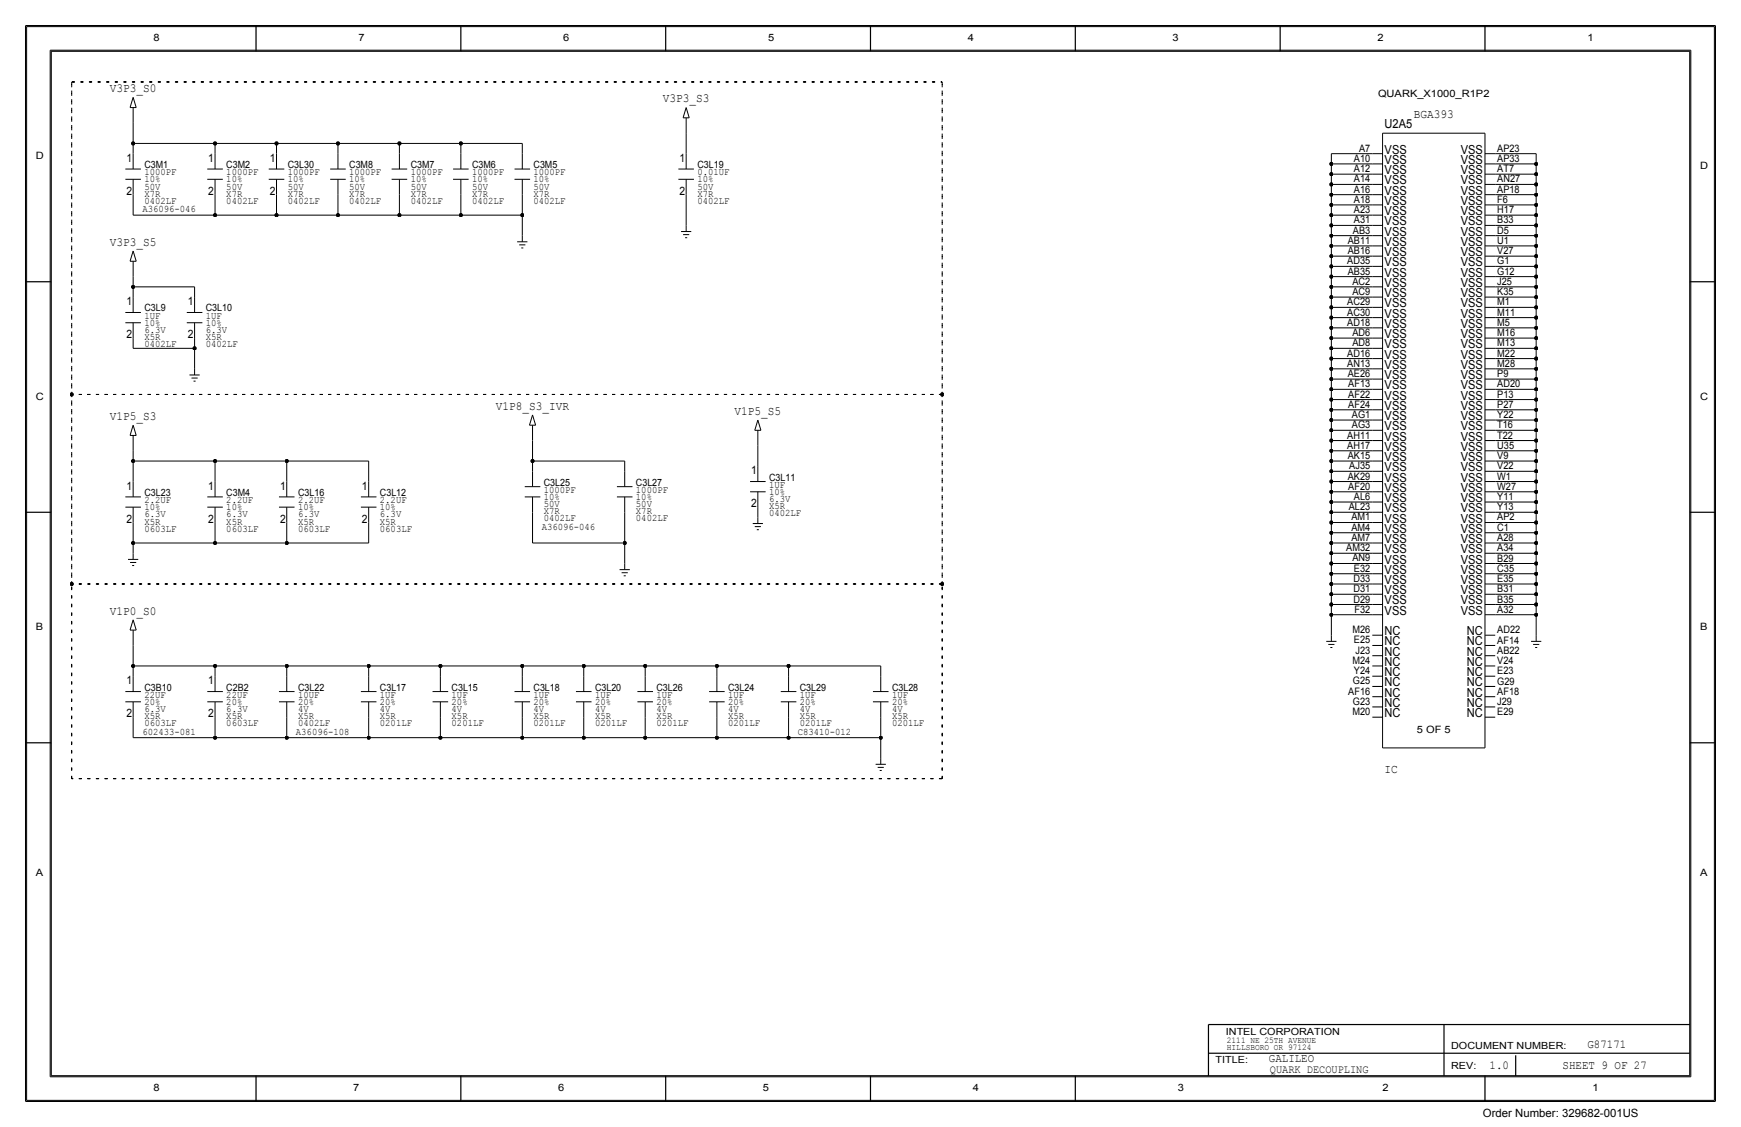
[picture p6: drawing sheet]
<svg xmlns="http://www.w3.org/2000/svg" width="432mm" height="279mm" viewBox="0 0 432 279" stroke-linecap="round" stroke-linejoin="round" font-family="sans-serif">
<g fill="none" stroke="#000" stroke-width=".25">
<path d="M6.6 6.6h418.6zM6.6 6.6v266.2zM12.4 12.4v254.6zM12.4 12.4h407zM419.4 12.4v254.6zM425.2 6.6v266.2zM32.3 26.7h1.5zM33 35.6h20.3zM33 24.1l-.7 2.6zM33 30.5v5.1zM33 35.6v2.5zM33 26.7v3.8z"/>
<path d="M33 24.1l.8 2.6zM33 38.1v3.8zM53.3 35.6h15.3zM53.3 35.6v2.5zM53.3 38.1v3.8zM68.6 35.6v2.5zM68.6 38.1v3.8zM68.6 35.6h15.2zM83.8 35.6h15.3zM83.8 35.6v2.5zM83.8 38.1v3.8zM99.1 35.6v2.5z"/>
<path d="M99.1 38.1v3.8zM99.1 35.6h15.2zM114.3 35.6v2.5zM114.3 38.1v3.8zM114.3 35.6h15.2zM129.5 35.6v2.5zM129.5 38.1v3.8zM169.4 29.2h1.5zM170.2 26.7l-.8 2.5zM170.2 33v5.1zM170.2 29.2v3.8zM170.2 26.7l.7 2.5z"/>
<path d="M170.2 38.1v3.8zM330.2 38.1v2.5zM330.2 38.1h10.2zM340.4 38.1h2.5zM342.9 33h25.4zM342.9 33v152.4zM368.3 38.1h2.5zM368.3 33v152.4zM370.8 38.1h10.2zM381 38.1v2.5zM31.1 41.9h3.9zM31.1 44.4h3.9z"/>
<path d="M33 53.3h20.3zM33 48.3v5zM33 44.4v3.9zM51.4 41.9h3.9zM51.4 44.4h3.9zM53.3 53.3h15.3zM53.3 48.3v5zM53.3 44.4v3.9zM66.6 41.9h3.9zM66.6 44.4h3.9zM68.6 48.3v5zM68.6 44.4v3.9z"/>
<path d="M68.6 53.3h15.2zM81.9 41.9h3.9zM81.9 44.4h3.9zM83.8 53.3h15.3zM83.8 48.3v5zM83.8 44.4v3.9zM97.1 41.9h3.9zM97.1 44.4h3.9zM99.1 48.3v5zM99.1 44.4v3.9zM99.1 53.3h15.2zM112.4 41.9h3.8z"/>
<path d="M112.4 44.4h3.8zM114.3 48.3v5zM114.3 44.4v3.9zM114.3 53.3h15.2zM127.6 41.9h3.9zM127.6 44.4h3.9zM128.3 59.9h2.5zM129.5 48.3v5zM129.5 53.3v5.1zM129.5 58.4v1.5zM129.5 44.4v3.9zM168.2 41.9h3.9z"/>
<path d="M168.2 44.4h3.9zM168.9 57.4h2.5zM169.4 58.2h1.5zM169.9 58.9h.5zM170.2 48.3v7.6zM170.2 44.4v3.9zM170.2 55.9v1.5zM330.2 58.4v2.6zM330.2 55.9v2.5zM330.2 58.4h10.2zM330.2 55.9h10.2zM330.2 53.3v2.6z"/>
<path d="M330.2 53.3h10.2zM330.2 50.8v2.5zM330.2 50.8h10.2zM330.2 48.3v2.5zM330.2 48.3h10.2zM330.2 45.7v2.6zM330.2 45.7h10.2zM330.2 43.2v2.5zM330.2 43.2h10.2zM330.2 40.6v2.6zM330.2 40.6h10.2zM340.4 58.4h2.5z"/>
<path d="M340.4 45.7h2.5zM340.4 48.3h2.5zM340.4 50.8h2.5zM340.4 53.3h2.5zM340.4 55.9h2.5zM340.4 40.6h2.5zM340.4 43.2h2.5zM368.3 58.4h2.5zM368.3 40.6h2.5zM368.3 43.2h2.5zM368.3 45.7h2.5zM368.3 48.3h2.5z"/>
<path d="M368.3 50.8h2.5zM368.3 53.3h2.5zM368.3 55.9h2.5zM370.8 58.4h10.2zM370.8 55.9h10.2zM370.8 53.3h10.2zM370.8 50.8h10.2zM370.8 48.3h10.2zM370.8 45.7h10.2zM370.8 43.2h10.2zM370.8 40.6h10.2zM381 58.4v2.6z"/>
<path d="M381 55.9v2.5zM381 53.3v2.6zM381 50.8v2.5zM381 48.3v2.5zM381 45.7v2.6zM381 43.2v2.5zM381 40.6v2.6zM31.1 77.5h3.9zM32.3 64.8h1.5zM33 71.1h15.3zM33 62.2l-.7 2.6zM33 68.6v2.5z"/>
<path d="M33 71.1v2.6zM33 64.8v3.8zM33 62.2l.8 2.6zM33 73.7v3.8zM46.3 77.5h3.9zM48.3 71.1v2.6zM48.3 73.7v3.8zM128.8 60.7h1.5zM129.3 61.5h.5zM330.2 78.7v2.6zM330.2 78.7h10.2zM330.2 76.2v2.5z"/>
<path d="M330.2 73.7v2.5zM330.2 73.7h10.2zM330.2 71.1v2.6zM330.2 68.6v2.5zM330.2 68.6h10.2zM330.2 66v2.6zM330.2 63.5v2.5zM330.2 63.5h10.2zM330.2 61v2.5zM330.2 76.2h10.2zM330.2 71.1h10.2zM330.2 66h10.2z"/>
<path d="M330.2 61h10.2zM340.4 61h2.5zM340.4 63.5h2.5zM340.4 66h2.5zM340.4 68.6h2.5zM340.4 71.1h2.5zM340.4 73.7h2.5zM340.4 76.2h2.5zM340.4 78.7h2.5zM368.3 61h2.5zM368.3 63.5h2.5zM368.3 66h2.5z"/>
<path d="M368.3 68.6h2.5zM368.3 71.1h2.5zM368.3 73.7h2.5zM368.3 76.2h2.5zM368.3 78.7h2.5zM370.8 78.7h10.2zM370.8 73.7h10.2zM370.8 68.6h10.2zM370.8 63.5h10.2zM370.8 76.2h10.2zM370.8 71.1h10.2zM370.8 66h10.2z"/>
<path d="M370.8 61h10.2zM381 78.7v2.6zM381 76.2v2.5zM381 73.7v2.5zM381 71.1v2.6zM381 68.6v2.5zM381 66v2.6zM381 63.5v2.5zM381 61v2.5zM31.1 80h3.9zM33 83.8v2.6zM33 86.4h15.3z"/>
<path d="M33 80v3.8zM46.3 80h3.9zM47 93h2.5zM47.5 93.7h1.5zM48 94.5h.5zM48.3 83.8v2.6zM48.3 86.4v5zM48.3 80v3.8zM48.3 91.4v1.6zM330.2 99.1v2.5zM330.2 99.1h10.2zM330.2 96.5v2.6z"/>
<path d="M330.2 94v2.5zM330.2 94h10.2zM330.2 91.4v2.6zM330.2 88.9v2.5zM330.2 88.9h10.2zM330.2 86.4v2.5zM330.2 83.8v2.6zM330.2 83.8h10.2zM330.2 81.3v2.5zM330.2 96.5h10.2zM330.2 91.4h10.2zM330.2 86.4h10.2z"/>
<path d="M330.2 81.3h10.2zM340.4 86.4h2.5zM340.4 88.9h2.5zM340.4 91.4h2.5zM340.4 94h2.5zM340.4 96.5h2.5zM340.4 99.1h2.5zM340.4 83.8h2.5zM340.4 81.3h2.5zM368.3 83.8h2.5zM368.3 86.4h2.5zM368.3 88.9h2.5z"/>
<path d="M368.3 91.4h2.5zM368.3 94h2.5zM368.3 96.5h2.5zM368.3 99.1h2.5zM368.3 81.3h2.5zM370.8 99.1h10.2zM370.8 94h10.2zM370.8 88.9h10.2zM370.8 83.8h10.2zM370.8 96.5h10.2zM370.8 91.4h10.2zM370.8 86.4h10.2z"/>
<path d="M370.8 81.3h10.2zM381 99.1v2.5zM381 96.5v2.6zM381 94v2.5zM381 91.4v2.6zM381 88.9v2.5zM381 86.4v2.5zM381 83.8v2.6zM381 81.3v2.5zM32.3 107.9h1.5zM33 114.3h20.3zM33 105.4l-.7 2.5z"/>
<path d="M33 114.3v5.1zM33 111.8v2.5zM33 107.9v3.9zM33 105.4l.8 2.5zM33 119.4v3.8zM53.3 114.3v5.1zM53.3 119.4v3.8zM53.3 114.3h17.8zM71.1 114.3v5.1zM71.1 119.4v3.8zM71.1 114.3h20.3zM91.4 114.3v5.1z"/>
<path d="M91.4 119.4v3.8zM131.3 105.4h1.5zM132.1 102.9l-.8 2.5zM132.1 109.2v5.1zM132.1 114.3v2.5zM132.1 116.8v3.9zM132.1 105.4v3.8zM132.1 102.9l.7 2.5zM132.1 114.3h22.8zM154.9 114.3v2.5zM154.9 116.8v3.9zM186 119.4h3.9z"/>
<path d="M187.2 106.7h1.5zM188 110.5v5.1zM188 106.7v3.8zM188 104.1l.7 2.6zM188 115.6v3.8zM188 104.1l-.8 2.6zM330.2 119.4v2.5zM330.2 119.4h10.2zM330.2 116.8v2.6zM330.2 114.3v2.5zM330.2 114.3h10.2zM330.2 111.8v2.5z"/>
<path d="M330.2 109.2v2.6zM330.2 109.2h10.2zM330.2 106.7v2.5zM330.2 104.1v2.6zM330.2 104.1h10.2zM330.2 101.6v2.5zM330.2 116.8h10.2zM330.2 111.8h10.2zM330.2 106.7h10.2zM330.2 101.6h10.2zM340.4 111.8h2.5zM340.4 116.8h2.5z"/>
<path d="M340.4 114.3h2.5zM340.4 119.4h2.5zM340.4 109.2h2.5zM340.4 101.6h2.5zM340.4 104.1h2.5zM340.4 106.7h2.5zM368.3 111.8h2.5zM368.3 114.3h2.5zM368.3 116.8h2.5zM368.3 119.4h2.5zM368.3 109.2h2.5zM368.3 104.1h2.5z"/>
<path d="M368.3 106.7h2.5zM368.3 101.6h2.5zM370.8 119.4h10.2zM370.8 114.3h10.2zM370.8 109.2h10.2zM370.8 104.1h10.2zM370.8 116.8h10.2zM370.8 111.8h10.2zM370.8 106.7h10.2zM370.8 101.6h10.2zM381 119.4v2.5zM381 116.8v2.6z"/>
<path d="M381 114.3v2.5zM381 111.8v2.5zM381 109.2v2.6zM381 106.7v2.5zM381 104.1v2.6zM381 101.6v2.5zM31.1 123.2h3.9zM31.1 125.7h3.9zM31.7 138.7h2.6zM32.3 139.4h1.5zM33 134.6h20.3zM33 129.5v5.1z"/>
<path d="M33 134.6v2.6zM33 125.7v3.8zM33 137.2v1.5zM51.4 123.2h3.9zM51.4 125.7h3.9zM53.3 129.5v5.1zM53.3 125.7v3.8zM53.3 134.6h17.8zM69.2 123.2h3.9zM69.2 125.7h3.9zM71.1 129.5v5.1zM71.1 125.7v3.8z"/>
<path d="M71.1 134.6h20.3zM89.5 123.2h3.9zM89.5 125.7h3.9zM91.4 129.5v5.1zM91.4 125.7v3.8zM130.1 120.7h3.9zM130.1 123.2h3.9zM132.1 127v7.6zM132.1 134.6h22.8zM132.1 123.2v3.8zM153 120.7h3.9zM153 123.2h3.9z"/>
<path d="M154.9 127v7.6zM154.9 134.6v5.1zM154.9 123.2v3.8zM154.9 139.7v1.5zM186 121.9h3.9zM186.7 129.8h2.5zM187.2 130.6h1.5zM187.7 131.3h.5zM188 125.7v2.6zM188 128.3v1.5zM188 121.9v3.8zM330.2 139.7v2.5z"/>
<path d="M330.2 139.7h10.2zM330.2 137.2v2.5zM330.2 134.6v2.6zM330.2 134.6h10.2zM330.2 132.1v2.5zM330.2 129.5v2.6zM330.2 129.5h10.2zM330.2 127v2.5zM330.2 124.5v2.5zM330.2 124.5h10.2zM330.2 121.9v2.6zM330.2 137.2h10.2z"/>
<path d="M330.2 132.1h10.2zM330.2 127h10.2zM330.2 121.9h10.2zM340.4 139.7h2.5zM340.4 137.2h2.5zM340.4 121.9h2.5zM340.4 124.5h2.5zM340.4 127h2.5zM340.4 129.5h2.5zM340.4 132.1h2.5zM340.4 134.6h2.5zM368.3 137.2h2.5z"/>
<path d="M368.3 139.7h2.5zM368.3 129.5h2.5zM368.3 121.9h2.5zM368.3 124.5h2.5zM368.3 127h2.5zM368.3 132.1h2.5zM368.3 134.6h2.5zM370.8 139.7h10.2zM370.8 134.6h10.2zM370.8 129.5h10.2zM370.8 124.5h10.2zM370.8 137.2h10.2z"/>
<path d="M370.8 132.1h10.2zM370.8 127h10.2zM370.8 121.9h10.2zM381 139.7v2.5zM381 137.2v2.5zM381 134.6v2.6zM381 132.1v2.5zM381 129.5v2.6zM381 127v2.5zM381 124.5v2.5zM381 121.9v2.6zM32.3 156.2h1.5z"/>
<path d="M32.8 140.2h.5zM33 153.7l-.7 2.5zM33 156.2v3.8zM33 153.7l.8 2.5zM153.7 141.2h2.5zM154.2 142h1.5zM154.7 142.7h.5zM328.9 159h2.6zM329.4 159.8h1.6zM330.2 149.9v2.5zM330.2 152.4v5.1zM330.2 149.9h10.2z"/>
<path d="M330.2 147.3v2.6zM330.2 144.8v2.5zM330.2 144.8h10.2zM330.2 142.2v2.6zM330.2 157.5v1.5zM330.2 152.4h10.2zM330.2 147.3h10.2zM330.2 142.2h10.2zM340.4 157.5h2.5zM340.4 152.4h2.5zM340.4 149.9h2.5zM340.4 147.3h2.5z"/>
<path d="M340.4 144.8h2.5zM340.4 142.2h2.5zM368.3 157.5h2.5zM368.3 149.9h2.5zM368.3 152.4h2.5zM368.3 147.3h2.5zM368.3 142.2h2.5zM368.3 144.8h2.5zM370.8 149.9h10.2zM370.8 152.4h10.2zM370.8 144.8h10.2zM370.8 147.3h10.2z"/>
<path d="M370.8 142.2h10.2zM379.7 159h2.6zM380.2 159.8h1.6zM381 147.3v2.6zM381 149.9v2.5zM381 152.4v5.1zM381 144.8v2.5zM381 142.2v2.6zM381 157.5v1.5zM31.1 171.4h3.9zM31.1 174h3.9zM33 177.8v5.1z"/>
<path d="M33 165.1h20.3zM33 160v5.1zM33 165.1v2.5zM33 174v3.8zM33 167.6v3.8zM51.4 171.4h3.9zM51.4 174h3.9zM53.3 177.8v5.1zM53.3 165.1v2.5zM53.3 174v3.8zM53.3 167.6v3.8zM53.3 165.1h17.8z"/>
<path d="M69.2 171.4h3.9zM69.2 174h3.9zM71.1 177.8v5.1zM71.1 165.1h20.3zM71.1 165.1v2.5zM71.1 174v3.8zM71.1 167.6v3.8zM89.5 171.4h3.9zM89.5 174h3.9zM91.4 177.8v5.1zM91.4 165.1h17.8zM91.4 165.1v2.5z"/>
<path d="M91.4 174v3.8zM91.4 167.6v3.8zM107.3 171.4h3.9zM107.3 174h3.9zM109.2 177.8v5.1zM109.2 165.1h20.3zM109.2 165.1v2.5zM109.2 174v3.8zM109.2 167.6v3.8zM127.6 171.4h3.9zM127.6 174h3.9zM129.5 177.8v5.1z"/>
<path d="M129.5 165.1h15.3zM129.5 165.1v2.5zM129.5 174v3.8zM129.5 167.6v3.8zM142.8 171.4h3.9zM142.8 174h3.9zM144.8 177.8v5.1zM144.8 165.1v2.5zM144.8 174v3.8zM144.8 167.6v3.8zM144.8 165.1h15.2zM158.1 171.4h3.9z"/>
<path d="M158.1 174h3.9zM160 165.1h17.8zM160 177.8v5.1zM160 165.1v2.5zM160 174v3.8zM160 167.6v3.8zM175.9 171.4h3.8zM175.9 174h3.8zM177.8 177.8v5.1zM177.8 165.1h17.8zM177.8 165.1v2.5zM177.8 174v3.8z"/>
<path d="M177.8 167.6v3.8zM193.6 171.4h3.9zM193.6 174h3.9zM195.6 165.1h22.8zM195.6 177.8v5.1zM195.6 165.1v2.5zM195.6 174v3.8zM195.6 167.6v3.8zM216.5 171.4h3.9zM216.5 174h3.9zM218.4 177.8v5.1zM218.4 165.1v2.5z"/>
<path d="M218.4 174v3.8zM218.4 167.6v3.8zM329.9 160.5h.6zM340.4 177.8h2.5zM340.4 175.3h2.5zM340.4 172.7h2.5zM340.4 170.2h2.5zM340.4 167.6h2.5zM340.4 165.1h2.5zM340.4 162.6h2.5zM340.4 160h2.5zM368.3 177.8h2.5z"/>
<path d="M368.3 175.3h2.5zM368.3 172.7h2.5zM368.3 170.2h2.5zM368.3 167.6h2.5zM368.3 165.1h2.5zM368.3 162.6h2.5zM368.3 160h2.5zM380.7 160.5h.6zM33 182.9h20.3zM53.3 182.9h17.8zM71.1 182.9h20.3zM91.4 182.9h17.8z"/>
<path d="M109.2 182.9h20.3zM129.5 182.9h15.3zM144.8 182.9h15.2zM160 182.9h17.8zM177.8 182.9h17.8zM195.6 182.9h22.8zM217.2 189.5h2.5zM217.7 190.2h1.5zM218.2 191h.5zM218.4 182.9v5.1zM218.4 188v1.5zM342.9 185.4h25.4z"/>
<path d="M6.6 272.8h418.6zM12.4 267h407z"/>
</g>
<g fill="none" stroke="#000" stroke-width=".3">
<path d="M6.3 6.4v266.7zM6.4 6.4h419zM12.7 12.7h406.4zM12.7 12.7v254zM63.5 6.4v6.3zM114.3 6.4v6.3zM165.1 6.4v6.3zM215.9 6.3v6.4zM266.7 6.4v6.3zM317.5 6.4v6.3zM368.3 6.4v6.3zM419.1 12.7v254z"/>
<path d="M425.4 6.4v266.7zM6.3 69.8h6.4zM419.1 69.8h6.3zM6.3 127h6.4zM419.1 127h6.3zM6.3 184.1h6.4zM419.1 184.1h6.3zM299.7 254v12.7zM299.7 254h119.4zM358.1 254v12.7zM6.4 273.1h419zM12.7 266.7h406.4z"/>
<path d="M63.5 266.7v6.4zM114.3 266.7v6.4zM165.1 266.7v6.4zM215.9 266.7v6.4zM266.7 266.7v6.4zM299.7 261.1h119.4zM368.3 266.7v6.4zM375.9 261.6v5.1z"/>
</g>
<path d="M17.8 20.3h215.9zM17.8 20.3v77.5zM233.7 20.3v77.5zM17.8 97.8v47zM17.8 97.8h215.9zM233.7 97.8v47zM17.8 144.8v48.2zM17.8 144.8h215.9zM233.7 144.8v48.2zM17.8 193h215.9z" fill="none" stroke="#000" stroke-width=".25" stroke-dasharray=".7 1.4" stroke-linecap="butt"/>
<g fill="#000" stroke="#000" stroke-width=".25">
<circle cx="33" cy="35.6" r=".41"/>
<circle cx="53.3" cy="35.6" r=".41"/>
<circle cx="68.6" cy="35.6" r=".41"/>
<circle cx="83.8" cy="35.6" r=".41"/>
<circle cx="99.1" cy="35.6" r=".41"/>
<circle cx="114.3" cy="35.6" r=".41"/>
<circle cx="53.3" cy="53.3" r=".41"/>
<circle cx="68.6" cy="53.3" r=".41"/>
<circle cx="83.8" cy="53.3" r=".41"/>
<circle cx="99.1" cy="53.3" r=".41"/>
<circle cx="114.3" cy="53.3" r=".41"/>
<circle cx="129.5" cy="53.3" r=".41"/>
<circle cx="330.2" cy="43.2" r=".41"/>
<circle cx="330.2" cy="45.7" r=".41"/>
<circle cx="330.2" cy="53.3" r=".41"/>
<circle cx="330.2" cy="58.4" r=".41"/>
<circle cx="330.2" cy="48.3" r=".41"/>
<circle cx="330.2" cy="40.6" r=".41"/>
<circle cx="330.2" cy="55.9" r=".41"/>
<circle cx="330.2" cy="50.8" r=".41"/>
<circle cx="381" cy="43.2" r=".41"/>
<circle cx="381" cy="55.9" r=".41"/>
<circle cx="381" cy="58.4" r=".41"/>
<circle cx="381" cy="50.8" r=".41"/>
<circle cx="381" cy="53.3" r=".41"/>
<circle cx="381" cy="40.6" r=".41"/>
<circle cx="381" cy="45.7" r=".41"/>
<circle cx="381" cy="48.3" r=".41"/>
<circle cx="33" cy="71.1" r=".41"/>
<circle cx="330.2" cy="73.7" r=".41"/>
<circle cx="330.2" cy="68.6" r=".41"/>
<circle cx="330.2" cy="78.7" r=".41"/>
<circle cx="330.2" cy="76.2" r=".41"/>
<circle cx="330.2" cy="71.1" r=".41"/>
<circle cx="330.2" cy="61" r=".41"/>
<circle cx="330.2" cy="66" r=".41"/>
<circle cx="330.2" cy="63.5" r=".41"/>
<circle cx="381" cy="73.7" r=".41"/>
<circle cx="381" cy="71.1" r=".41"/>
<circle cx="381" cy="66" r=".41"/>
<circle cx="381" cy="78.7" r=".41"/>
<circle cx="381" cy="76.2" r=".41"/>
<circle cx="381" cy="61" r=".41"/>
<circle cx="381" cy="63.5" r=".41"/>
<circle cx="381" cy="68.6" r=".41"/>
<circle cx="17.8" cy="97.8" r=".41"/>
<circle cx="48.3" cy="86.4" r=".41"/>
<circle cx="233.7" cy="97.8" r=".41"/>
<circle cx="330.2" cy="96.5" r=".41"/>
<circle cx="330.2" cy="91.4" r=".41"/>
<circle cx="330.2" cy="88.9" r=".41"/>
<circle cx="330.2" cy="86.4" r=".41"/>
<circle cx="330.2" cy="83.8" r=".41"/>
<circle cx="330.2" cy="81.3" r=".41"/>
<circle cx="330.2" cy="94" r=".41"/>
<circle cx="330.2" cy="99.1" r=".41"/>
<circle cx="381" cy="81.3" r=".41"/>
<circle cx="381" cy="91.4" r=".41"/>
<circle cx="381" cy="88.9" r=".41"/>
<circle cx="381" cy="86.4" r=".41"/>
<circle cx="381" cy="94" r=".41"/>
<circle cx="381" cy="99.1" r=".41"/>
<circle cx="381" cy="96.5" r=".41"/>
<circle cx="381" cy="83.8" r=".41"/>
<circle cx="33" cy="114.3" r=".41"/>
<circle cx="53.3" cy="114.3" r=".41"/>
<circle cx="71.1" cy="114.3" r=".41"/>
<circle cx="132.1" cy="114.3" r=".41"/>
<circle cx="330.2" cy="104.1" r=".41"/>
<circle cx="330.2" cy="116.8" r=".41"/>
<circle cx="330.2" cy="119.4" r=".41"/>
<circle cx="330.2" cy="111.8" r=".41"/>
<circle cx="330.2" cy="109.2" r=".41"/>
<circle cx="330.2" cy="101.6" r=".41"/>
<circle cx="330.2" cy="114.3" r=".41"/>
<circle cx="330.2" cy="106.7" r=".41"/>
<circle cx="381" cy="119.4" r=".41"/>
<circle cx="381" cy="109.2" r=".41"/>
<circle cx="381" cy="114.3" r=".41"/>
<circle cx="381" cy="101.6" r=".41"/>
<circle cx="381" cy="104.1" r=".41"/>
<circle cx="381" cy="106.7" r=".41"/>
<circle cx="381" cy="116.8" r=".41"/>
<circle cx="381" cy="111.8" r=".41"/>
<circle cx="33" cy="134.6" r=".41"/>
<circle cx="53.3" cy="134.6" r=".41"/>
<circle cx="71.1" cy="134.6" r=".41"/>
<circle cx="154.9" cy="134.6" r=".41"/>
<circle cx="330.2" cy="137.2" r=".41"/>
<circle cx="330.2" cy="139.7" r=".41"/>
<circle cx="330.2" cy="132.1" r=".41"/>
<circle cx="330.2" cy="129.5" r=".41"/>
<circle cx="330.2" cy="124.5" r=".41"/>
<circle cx="330.2" cy="121.9" r=".41"/>
<circle cx="330.2" cy="134.6" r=".41"/>
<circle cx="330.2" cy="127" r=".41"/>
<circle cx="381" cy="132.1" r=".41"/>
<circle cx="381" cy="139.7" r=".41"/>
<circle cx="381" cy="129.5" r=".41"/>
<circle cx="381" cy="124.5" r=".41"/>
<circle cx="381" cy="127" r=".41"/>
<circle cx="381" cy="134.6" r=".41"/>
<circle cx="381" cy="137.2" r=".41"/>
<circle cx="381" cy="121.9" r=".41"/>
<circle cx="17.8" cy="144.8" r=".41"/>
<circle cx="233.7" cy="144.8" r=".41"/>
<circle cx="330.2" cy="152.4" r=".41"/>
<circle cx="330.2" cy="142.2" r=".41"/>
<circle cx="330.2" cy="149.9" r=".41"/>
<circle cx="330.2" cy="147.3" r=".41"/>
<circle cx="330.2" cy="144.8" r=".41"/>
<circle cx="381" cy="142.2" r=".41"/>
<circle cx="381" cy="144.8" r=".41"/>
<circle cx="381" cy="149.9" r=".41"/>
<circle cx="381" cy="152.4" r=".41"/>
<circle cx="381" cy="147.3" r=".41"/>
<circle cx="33" cy="165.1" r=".41"/>
<circle cx="53.3" cy="165.1" r=".41"/>
<circle cx="71.1" cy="165.1" r=".41"/>
<circle cx="91.4" cy="165.1" r=".41"/>
<circle cx="109.2" cy="165.1" r=".41"/>
<circle cx="129.5" cy="165.1" r=".41"/>
<circle cx="144.8" cy="165.1" r=".41"/>
<circle cx="160" cy="165.1" r=".41"/>
<circle cx="177.8" cy="165.1" r=".41"/>
<circle cx="195.6" cy="165.1" r=".41"/>
<circle cx="53.3" cy="182.9" r=".41"/>
<circle cx="71.1" cy="182.9" r=".41"/>
<circle cx="91.4" cy="182.9" r=".41"/>
<circle cx="109.2" cy="182.9" r=".41"/>
<circle cx="129.5" cy="182.9" r=".41"/>
<circle cx="144.8" cy="182.9" r=".41"/>
<circle cx="160" cy="182.9" r=".41"/>
<circle cx="177.8" cy="182.9" r=".41"/>
<circle cx="195.6" cy="182.9" r=".41"/>
<circle cx="218.4" cy="182.9" r=".41"/>
</g>
<g font-size="3.1">
<text x="27.2" y="22.9">V3P3_S0</text>
<text x="164.4" y="25.4">V3P3_S3</text>
<text x="350.7" y="29.2">BGA393</text>
<text x="343.4" y="31.7">U2A5</text>
<text x="343.4" y="38.1">VSS</text>
<text x="343.4" y="40.6">VSS</text>
<text x="362.3" y="40.6">VSS</text>
<text x="362.3" y="38.1">VSS</text>
<text x="343.4" y="45.7">VSS</text>
<text x="343.4" y="43.2">VSS</text>
<text x="362.3" y="43.2">VSS</text>
<text x="362.3" y="45.7">VSS</text>
<text x="343.4" y="48.3">VSS</text>
<text x="343.4" y="50.8">VSS</text>
<text x="343.4" y="53.3">VSS</text>
<text x="362.3" y="48.3">VSS</text>
<text x="362.3" y="50.8">VSS</text>
<text x="362.3" y="53.3">VSS</text>
<text x="343.4" y="55.9">VSS</text>
<text x="343.4" y="58.4">VSS</text>
<text x="362.3" y="55.9">VSS</text>
<text x="362.3" y="58.4">VSS</text>
<text x="27.2" y="61">V3P3_S5</text>
<text x="343.4" y="61">VSS</text>
<text x="343.4" y="63.5">VSS</text>
<text x="362.3" y="61">VSS</text>
<text x="362.3" y="63.5">VSS</text>
<text x="343.4" y="66">VSS</text>
<text x="343.4" y="68.6">VSS</text>
<text x="343.4" y="71.1">VSS</text>
<text x="362.3" y="66">VSS</text>
<text x="362.3" y="68.6">VSS</text>
<text x="362.3" y="71.1">VSS</text>
<text x="343.4" y="73.7">VSS</text>
<text x="343.4" y="76.2">VSS</text>
<text x="362.3" y="73.7">VSS</text>
<text x="362.3" y="76.2">VSS</text>
<text x="343.4" y="78.7">VSS</text>
<text x="343.4" y="81.3">VSS</text>
<text x="343.4" y="83.8">VSS</text>
<text x="362.3" y="81.3">VSS</text>
<text x="362.3" y="83.8">VSS</text>
<text x="362.3" y="78.7">VSS</text>
<text x="343.4" y="86.4">VSS</text>
<text x="343.4" y="88.9">VSS</text>
<text x="362.3" y="86.4">VSS</text>
<text x="362.3" y="88.9">VSS</text>
<text x="343.4" y="91.4">VSS</text>
<text x="343.4" y="94">VSS</text>
<text x="362.3" y="91.4">VSS</text>
<text x="362.3" y="94">VSS</text>
<text x="123" y="101.6">V1P8_S3_IVR</text>
<text x="343.4" y="96.5">VSS</text>
<text x="343.4" y="99.1">VSS</text>
<text x="343.4" y="101.6">VSS</text>
<text x="362.3" y="96.5">VSS</text>
<text x="362.3" y="99.1">VSS</text>
<text x="362.3" y="101.6">VSS</text>
<text x="27.2" y="104.1">V1P5_S3</text>
<text x="182.2" y="102.9">V1P5_S5</text>
<text x="343.4" y="104.1">VSS</text>
<text x="343.4" y="106.7">VSS</text>
<text x="362.3" y="104.1">VSS</text>
<text x="362.3" y="106.7">VSS</text>
<text x="343.4" y="111.8">VSS</text>
<text x="343.4" y="109.2">VSS</text>
<text x="362.3" y="109.2">VSS</text>
<text x="362.3" y="111.8">VSS</text>
<text x="343.4" y="116.8">VSS</text>
<text x="343.4" y="114.3">VSS</text>
<text x="343.4" y="119.4">VSS</text>
<text x="362.3" y="114.3">VSS</text>
<text x="362.3" y="116.8">VSS</text>
<text x="362.3" y="119.4">VSS</text>
<text x="343.4" y="121.9">VSS</text>
<text x="343.4" y="124.5">VSS</text>
<text x="362.3" y="121.9">VSS</text>
<text x="362.3" y="124.5">VSS</text>
<text x="343.4" y="127">VSS</text>
<text x="343.4" y="129.5">VSS</text>
<text x="362.3" y="129.5">VSS</text>
<text x="362.3" y="127">VSS</text>
<text x="343.4" y="132.1">VSS</text>
<text x="343.4" y="134.6">VSS</text>
<text x="343.4" y="137.2">VSS</text>
<text x="362.3" y="132.1">VSS</text>
<text x="362.3" y="134.6">VSS</text>
<text x="362.3" y="137.2">VSS</text>
<text x="343.4" y="139.7">VSS</text>
<text x="343.4" y="142.2">VSS</text>
<text x="362.3" y="142.2">VSS</text>
<text x="362.3" y="139.7">VSS</text>
<text x="343.4" y="144.8">VSS</text>
<text x="343.4" y="147.3">VSS</text>
<text x="343.4" y="149.9">VSS</text>
<text x="362.3" y="144.8">VSS</text>
<text x="362.3" y="147.3">VSS</text>
<text x="362.3" y="149.9">VSS</text>
<text x="27.2" y="152.4">V1P0_S0</text>
<text x="343.4" y="152.4">VSS</text>
<text x="362.3" y="152.4">VSS</text>
<text x="343.4" y="157.5">NC</text>
<text x="343.4" y="160">NC</text>
<text x="363.8" y="157.5">NC</text>
<text x="363.8" y="160">NC</text>
<text x="343.4" y="162.6">NC</text>
<text x="343.4" y="165.1">NC</text>
<text x="343.4" y="167.6">NC</text>
<text x="363.8" y="162.6">NC</text>
<text x="363.8" y="165.1">NC</text>
<text x="363.8" y="167.6">NC</text>
<text x="343.4" y="170.2">NC</text>
<text x="343.4" y="172.7">NC</text>
<text x="363.8" y="170.2">NC</text>
<text x="363.8" y="172.7">NC</text>
<text x="343.4" y="175.3">NC</text>
<text x="343.4" y="177.8">NC</text>
<text x="363.8" y="175.3">NC</text>
<text x="363.8" y="177.8">NC</text>
<text x="343.4" y="191.7">IC</text>
</g>
<g font-size="3">
<text x="314.7" y="263.4">GALILEO</text>
<text x="393.7" y="259.8">G87171</text>
<text x="369.4" y="264.9">1.0</text>
<text x="387.6" y="264.9">SHEET 9 OF 27</text>
</g>
<g font-size="2.9">
<text x="31.3" y="40.1">1</text>
<text x="51.7" y="40.1">1</text>
<text x="66.9" y="40.1">1</text>
<text x="168.5" y="40.1">1</text>
<text x="31.3" y="48.3">2</text>
<text x="51.7" y="48.3">2</text>
<text x="66.9" y="48.3">2</text>
<text x="168.5" y="48.3">2</text>
<text x="31.3" y="75.7">1</text>
<text x="46.6" y="75.7">1</text>
<text x="31.3" y="83.8">2</text>
<text x="46.6" y="83.8">2</text>
<text x="186.3" y="117.6">1</text>
<text x="31.3" y="121.4">1</text>
<text x="51.7" y="121.4">1</text>
<text x="69.4" y="121.4">1</text>
<text x="89.8" y="121.4">1</text>
<text x="186.3" y="125.7">2</text>
<text x="31.3" y="129.5">2</text>
<text x="51.7" y="129.5">2</text>
<text x="69.4" y="129.5">2</text>
<text x="89.8" y="129.5">2</text>
<text x="31.3" y="169.7">1</text>
<text x="51.7" y="169.7">1</text>
<text x="31.3" y="177.8">2</text>
<text x="51.7" y="177.8">2</text>
<text x="315" y="265.9">QUARK DECOUPLING</text>
</g>
<text font-size="2.8" x="367.8" y="276.8">Order Number: 329682-001US</text>
<g font-size="2.6">
<text x="335.8" y="40.1">A10</text>
<text x="337.1" y="37.6">A7</text>
<text x="371.3" y="40.1">AP33</text>
<text x="371.3" y="37.6">AP23</text>
<text x="335.8" y="45.2">A14</text>
<text x="335.8" y="47.8">A16</text>
<text x="335.8" y="42.7">A12</text>
<text x="371.3" y="42.7">AT7</text>
<text x="371.3" y="45.2">AN27</text>
<text x="371.3" y="47.8">AP18</text>
<text x="335.8" y="50.3">A18</text>
<text x="335.8" y="52.8">A23</text>
<text x="371.3" y="50.3">F6</text>
<text x="371.3" y="52.8">H17</text>
<text x="335.5" y="57.9">AB3</text>
<text x="335.8" y="55.4">A31</text>
<text x="371.3" y="55.4">B33</text>
<text x="371.3" y="57.9">D5</text>
<text x="334.1" y="65.5">AD35</text>
<text x="334.3" y="60.5">AB11</text>
<text x="334.3" y="63">AB16</text>
<text x="371.3" y="60.5">U1</text>
<text x="371.3" y="63">V27</text>
<text x="371.3" y="65.5">G1</text>
<text x="334.3" y="68.1">AB35</text>
<text x="335.4" y="70.6">AC2</text>
<text x="371.3" y="68.1">G12</text>
<text x="371.3" y="70.6">J25</text>
<text x="334.1" y="75.7">AC29</text>
<text x="335.4" y="73.2">AC9</text>
<text x="371.3" y="73.2">K35</text>
<text x="371.3" y="75.7">M1</text>
<text x="334.1" y="78.2">AC30</text>
<text x="334.1" y="80.8">AD18</text>
<text x="335.4" y="83.3">AD6</text>
<text x="371.3" y="80.8">M5</text>
<text x="371.3" y="83.3">M16</text>
<text x="371.3" y="78.2">M11</text>
<text x="334.1" y="88.4">AD16</text>
<text x="335.4" y="85.9">AD8</text>
<text x="371.3" y="85.9">M13</text>
<text x="371.3" y="88.4">M22</text>
<text x="334.1" y="90.9">AN13</text>
<text x="334.3" y="93.5">AE26</text>
<text x="371.3" y="90.9">M28</text>
<text x="371.3" y="93.5">P9</text>
<text x="334.4" y="96">AF13</text>
<text x="334.4" y="98.6">AF22</text>
<text x="334.4" y="101.1">AF24</text>
<text x="371.3" y="96">AD20</text>
<text x="371.3" y="98.6">P13</text>
<text x="371.3" y="101.1">P27</text>
<text x="335.3" y="103.6">AG1</text>
<text x="335.3" y="106.2">AG3</text>
<text x="371.3" y="103.6">Y22</text>
<text x="371.3" y="106.2">T16</text>
<text x="334.1" y="111.3">AH17</text>
<text x="334.1" y="108.7">AH11</text>
<text x="334.3" y="113.8">AK15</text>
<text x="371.3" y="108.7">T22</text>
<text x="371.3" y="111.3">U35</text>
<text x="371.3" y="113.8">V9</text>
<text x="334.3" y="118.9">AK29</text>
<text x="334.7" y="116.3">AJ35</text>
<text x="371.3" y="116.3">V22</text>
<text x="371.3" y="118.9">W1</text>
<text x="334.4" y="121.4">AF20</text>
<text x="335.8" y="124">AL6</text>
<text x="371.3" y="121.4">W27</text>
<text x="371.3" y="124">Y11</text>
<text x="334.5" y="126.5">AL23</text>
<text x="335.2" y="129">AM1</text>
<text x="335.2" y="131.6">AM4</text>
<text x="371.3" y="129">AP2</text>
<text x="371.3" y="126.5">Y13</text>
<text x="371.3" y="131.6">C1</text>
<text x="333.9" y="136.7">AM32</text>
<text x="335.2" y="134.1">AM7</text>
<text x="371.3" y="134.1">A28</text>
<text x="371.3" y="136.7">A34</text>
<text x="335.4" y="139.2">AN9</text>
<text x="335.8" y="141.7">E32</text>
<text x="371.3" y="141.8">C35</text>
<text x="371.3" y="139.2">B29</text>
<text x="335.7" y="144.3">D33</text>
<text x="335.7" y="146.8">D31</text>
<text x="335.7" y="149.4">D29</text>
<text x="371.3" y="144.3">E35</text>
<text x="371.3" y="146.8">B31</text>
<text x="371.3" y="149.4">B35</text>
<text x="335.9" y="151.9">F32</text>
<text x="371.3" y="151.9">A32</text>
<text x="335.4" y="157">M26</text>
<text x="335.8" y="159.5">E25</text>
<text x="371.3" y="157">AD22</text>
<text x="371.3" y="159.5">AF14</text>
<text x="335.4" y="164.6">M24</text>
<text x="335.8" y="167.2">Y24</text>
<text x="336.2" y="162.1">J23</text>
<text x="371.3" y="162.1">AB22</text>
<text x="371.3" y="164.6">V24</text>
<text x="371.3" y="167.2">E23</text>
<text x="334.4" y="172.2">AF16</text>
<text x="335.5" y="169.7">G25</text>
<text x="371.3" y="169.7">G29</text>
<text x="371.3" y="172.2">AF18</text>
<text x="335.4" y="177.3">M20</text>
<text x="335.5" y="174.8">G23</text>
<text x="371.3" y="174.8">J29</text>
<text x="371.3" y="177.3">E29</text>
</g>
<g font-size="2.5">
<text x="38.1" y="10.2">8</text>
<text x="88.9" y="10.2">7</text>
<text x="139.7" y="10.2">6</text>
<text x="190.5" y="10.2">5</text>
<text x="240" y="10.2">4</text>
<text x="290.8" y="10.2">3</text>
<text x="341.6" y="10.2">2</text>
<text x="393.7" y="10.2">1</text>
<text x="341.8" y="24.1">QUARK_X1000_R1P2</text>
<text x="8.9" y="39.4">D</text>
<text x="35.8" y="41.7">C3M1</text>
<text x="56.1" y="41.7">C3M2</text>
<text x="71.4" y="41.7">C3L30</text>
<text x="86.6" y="41.7">C3M8</text>
<text x="101.9" y="41.7">C3M7</text>
<text x="117.1" y="41.7">C3M6</text>
<text x="132.3" y="41.7">C3M5</text>
<text x="173" y="41.7">C3L19</text>
<text x="421.6" y="41.9">D</text>
<text x="35.8" y="43.4">1000PF</text>
<text x="35.8" y="45.2">10%</text>
<text x="35.8" y="47">50V</text>
<text x="56.1" y="47">50V</text>
<text x="56.1" y="45.2">10%</text>
<text x="56.1" y="43.4">1000PF</text>
<text x="71.4" y="45.2">10%</text>
<text x="71.4" y="43.4">1000PF</text>
<text x="71.4" y="47">50V</text>
<text x="86.6" y="45.2">10%</text>
<text x="86.6" y="47">50V</text>
<text x="86.6" y="43.4">1000PF</text>
<text x="101.9" y="45.2">10%</text>
<text x="101.9" y="43.4">1000PF</text>
<text x="101.9" y="47">50V</text>
<text x="117.1" y="43.4">1000PF</text>
<text x="117.1" y="45.2">10%</text>
<text x="117.1" y="47">50V</text>
<text x="132.3" y="47">50V</text>
<text x="132.3" y="45.2">10%</text>
<text x="132.3" y="43.4">1000PF</text>
<text x="173" y="43.4">0.01UF</text>
<text x="173" y="45.2">10%</text>
<text x="173" y="47">50V</text>
<text x="35.3" y="52.6">A36096-046</text>
<text x="35.8" y="48.8">X7R</text>
<text x="35.8" y="50.5">0402LF</text>
<text x="56.1" y="50.5">0402LF</text>
<text x="56.1" y="48.8">X7R</text>
<text x="71.4" y="48.8">X7R</text>
<text x="71.4" y="50.5">0402LF</text>
<text x="86.6" y="50.5">0402LF</text>
<text x="86.6" y="48.8">X7R</text>
<text x="101.9" y="48.8">X7R</text>
<text x="101.9" y="50.5">0402LF</text>
<text x="117.1" y="50.5">0402LF</text>
<text x="117.1" y="48.8">X7R</text>
<text x="132.3" y="50.5">0402LF</text>
<text x="132.3" y="48.8">X7R</text>
<text x="173" y="50.5">0402LF</text>
<text x="173" y="48.8">X7R</text>
<text x="35.8" y="77.2">C3L9</text>
<text x="51.1" y="77.2">C3L10</text>
<text x="35.8" y="80.8">10%</text>
<text x="35.8" y="79">1UF</text>
<text x="35.8" y="82.5">6.3V</text>
<text x="51.1" y="82.6">6.3V</text>
<text x="51.1" y="79">1UF</text>
<text x="51.1" y="80.8">10%</text>
<text x="35.8" y="84.3">X5R</text>
<text x="35.8" y="86.1">0402LF</text>
<text x="51.1" y="86.1">0402LF</text>
<text x="51.1" y="84.3">X5R</text>
<text x="8.9" y="99.1">C</text>
<text x="421.6" y="99.1">C</text>
<text x="190.8" y="119.1">C3L11</text>
<text x="35.8" y="122.9">C3L23</text>
<text x="35.8" y="124.7">2.2UF</text>
<text x="56.1" y="122.9">C3M4</text>
<text x="56.1" y="124.7">2.2UF</text>
<text x="73.9" y="122.9">C3L16</text>
<text x="73.9" y="124.7">2.2UF</text>
<text x="94.2" y="122.9">C3L12</text>
<text x="94.2" y="124.7">2.2UF</text>
<text x="134.9" y="120.4">C3L25</text>
<text x="134.9" y="122.2">1000PF</text>
<text x="134.9" y="123.9">10%</text>
<text x="134.9" y="125.7">50V</text>
<text x="157.7" y="120.4">C3L27</text>
<text x="157.7" y="125.7">50V</text>
<text x="157.7" y="122.2">1000PF</text>
<text x="157.7" y="123.9">10%</text>
<text x="190.8" y="120.9">1UF</text>
<text x="190.8" y="122.7">10%</text>
<text x="190.8" y="124.5">6.3V</text>
<text x="35.8" y="128.3">6.3V</text>
<text x="35.8" y="130">X5R</text>
<text x="35.8" y="131.8">0603LF</text>
<text x="35.8" y="126.5">10%</text>
<text x="56.1" y="128.3">6.3V</text>
<text x="56.1" y="126.5">10%</text>
<text x="56.1" y="130">X5R</text>
<text x="56.1" y="131.8">0603LF</text>
<text x="73.9" y="126.5">10%</text>
<text x="73.9" y="130">X5R</text>
<text x="73.9" y="131.8">0603LF</text>
<text x="73.9" y="128.3">6.3V</text>
<text x="94.2" y="131.8">0603LF</text>
<text x="94.2" y="130">X5R</text>
<text x="94.2" y="126.5">10%</text>
<text x="94.2" y="128.3">6.3V</text>
<text x="134.4" y="131.3">A36096-046</text>
<text x="134.9" y="129.3">0402LF</text>
<text x="134.9" y="127.5">X7R</text>
<text x="157.7" y="127.5">X7R</text>
<text x="157.7" y="129.3">0402LF</text>
<text x="190.8" y="126.2">X5R</text>
<text x="190.8" y="128">0402LF</text>
<text x="8.9" y="156.2">B</text>
<text x="421.6" y="156.2">B</text>
<text x="35.8" y="171.2">C3B10</text>
<text x="35.8" y="173">22UF</text>
<text x="56.1" y="171.2">C2B2</text>
<text x="56.1" y="173">22UF</text>
<text x="73.9" y="171.2">C3L22</text>
<text x="73.9" y="173">10UF</text>
<text x="94.2" y="171.2">C3L17</text>
<text x="94.2" y="173">1UF</text>
<text x="112" y="171.2">C3L15</text>
<text x="112" y="173">1UF</text>
<text x="132.3" y="171.2">C3L18</text>
<text x="132.3" y="173">1UF</text>
<text x="147.6" y="171.2">C3L20</text>
<text x="147.6" y="173">1UF</text>
<text x="162.8" y="173">1UF</text>
<text x="162.8" y="171.2">C3L26</text>
<text x="180.6" y="171.2">C3L24</text>
<text x="180.6" y="173">1UF</text>
<text x="198.4" y="171.2">C3L29</text>
<text x="198.4" y="173">1UF</text>
<text x="221.2" y="171.2">C3L28</text>
<text x="221.2" y="173">1UF</text>
<text x="35.8" y="174.8">20%</text>
<text x="35.8" y="178.3">X5R</text>
<text x="35.8" y="176.5">6.3V</text>
<text x="56.1" y="174.8">20%</text>
<text x="56.1" y="178.3">X5R</text>
<text x="56.1" y="176.5">6.3V</text>
<text x="73.9" y="176.5">4V</text>
<text x="73.9" y="174.7">20%</text>
<text x="73.9" y="178.3">X5R</text>
<text x="94.2" y="178.3">X5R</text>
<text x="94.2" y="174.7">20%</text>
<text x="94.2" y="176.5">4V</text>
<text x="112" y="176.5">4V</text>
<text x="112" y="174.7">20%</text>
<text x="112" y="178.3">X5R</text>
<text x="132.3" y="174.7">20%</text>
<text x="132.3" y="178.3">X5R</text>
<text x="132.3" y="176.5">4V</text>
<text x="147.6" y="174.7">20%</text>
<text x="147.6" y="178.3">X5R</text>
<text x="147.6" y="176.5">4V</text>
<text x="162.8" y="178.3">X5R</text>
<text x="162.8" y="176.5">4V</text>
<text x="162.8" y="174.8">20%</text>
<text x="180.6" y="176.5">4V</text>
<text x="180.6" y="178.3">X5R</text>
<text x="180.6" y="174.8">20%</text>
<text x="198.4" y="176.5">4V</text>
<text x="198.4" y="178.3">X5R</text>
<text x="198.4" y="174.8">20%</text>
<text x="221.2" y="174.8">20%</text>
<text x="221.2" y="176.5">4V</text>
<text x="221.2" y="178.3">X5R</text>
<text x="35.3" y="182.1">602433-081</text>
<text x="35.8" y="180.1">0603LF</text>
<text x="56.1" y="180.1">0603LF</text>
<text x="73.4" y="182.1">A36096-108</text>
<text x="73.9" y="180.1">0402LF</text>
<text x="94.2" y="180.1">0201LF</text>
<text x="112" y="180.1">0201LF</text>
<text x="132.3" y="180.1">0201LF</text>
<text x="147.6" y="180.1">0201LF</text>
<text x="162.8" y="180.1">0201LF</text>
<text x="180.6" y="180.1">0201LF</text>
<text x="197.9" y="182.1">C83410-012</text>
<text x="198.4" y="180.1">0201LF</text>
<text x="221.2" y="180.1">0201LF</text>
<text x="351.4" y="181.6">5 OF 5</text>
<text x="8.9" y="217.2">A</text>
<text x="421.6" y="217.2">A</text>
<text x="38.1" y="270.5">8</text>
<text x="87.6" y="270.5">7</text>
<text x="138.4" y="270.5">6</text>
<text x="189.2" y="270.5">5</text>
<text x="241.3" y="270.5">4</text>
<text x="292.1" y="270.5">3</text>
<text x="342.9" y="270.5">2</text>
<text x="395" y="270.5">1</text>
</g>
<g font-size="2.4">
<text x="304" y="256.5">INTEL CORPORATION</text>
<text x="301.5" y="263.7">TITLE:</text>
<text x="359.9" y="260.1">DOCUMENT NUMBER:</text>
<text x="359.9" y="264.9">REV:</text>
</g>
<g font-size="2.2">
<text x="304.3" y="258.6">2111 NE 25TH AVENUE</text>
<text x="304.3" y="260.3">HILLSBORO OR 97124</text>
</g>
</svg>
